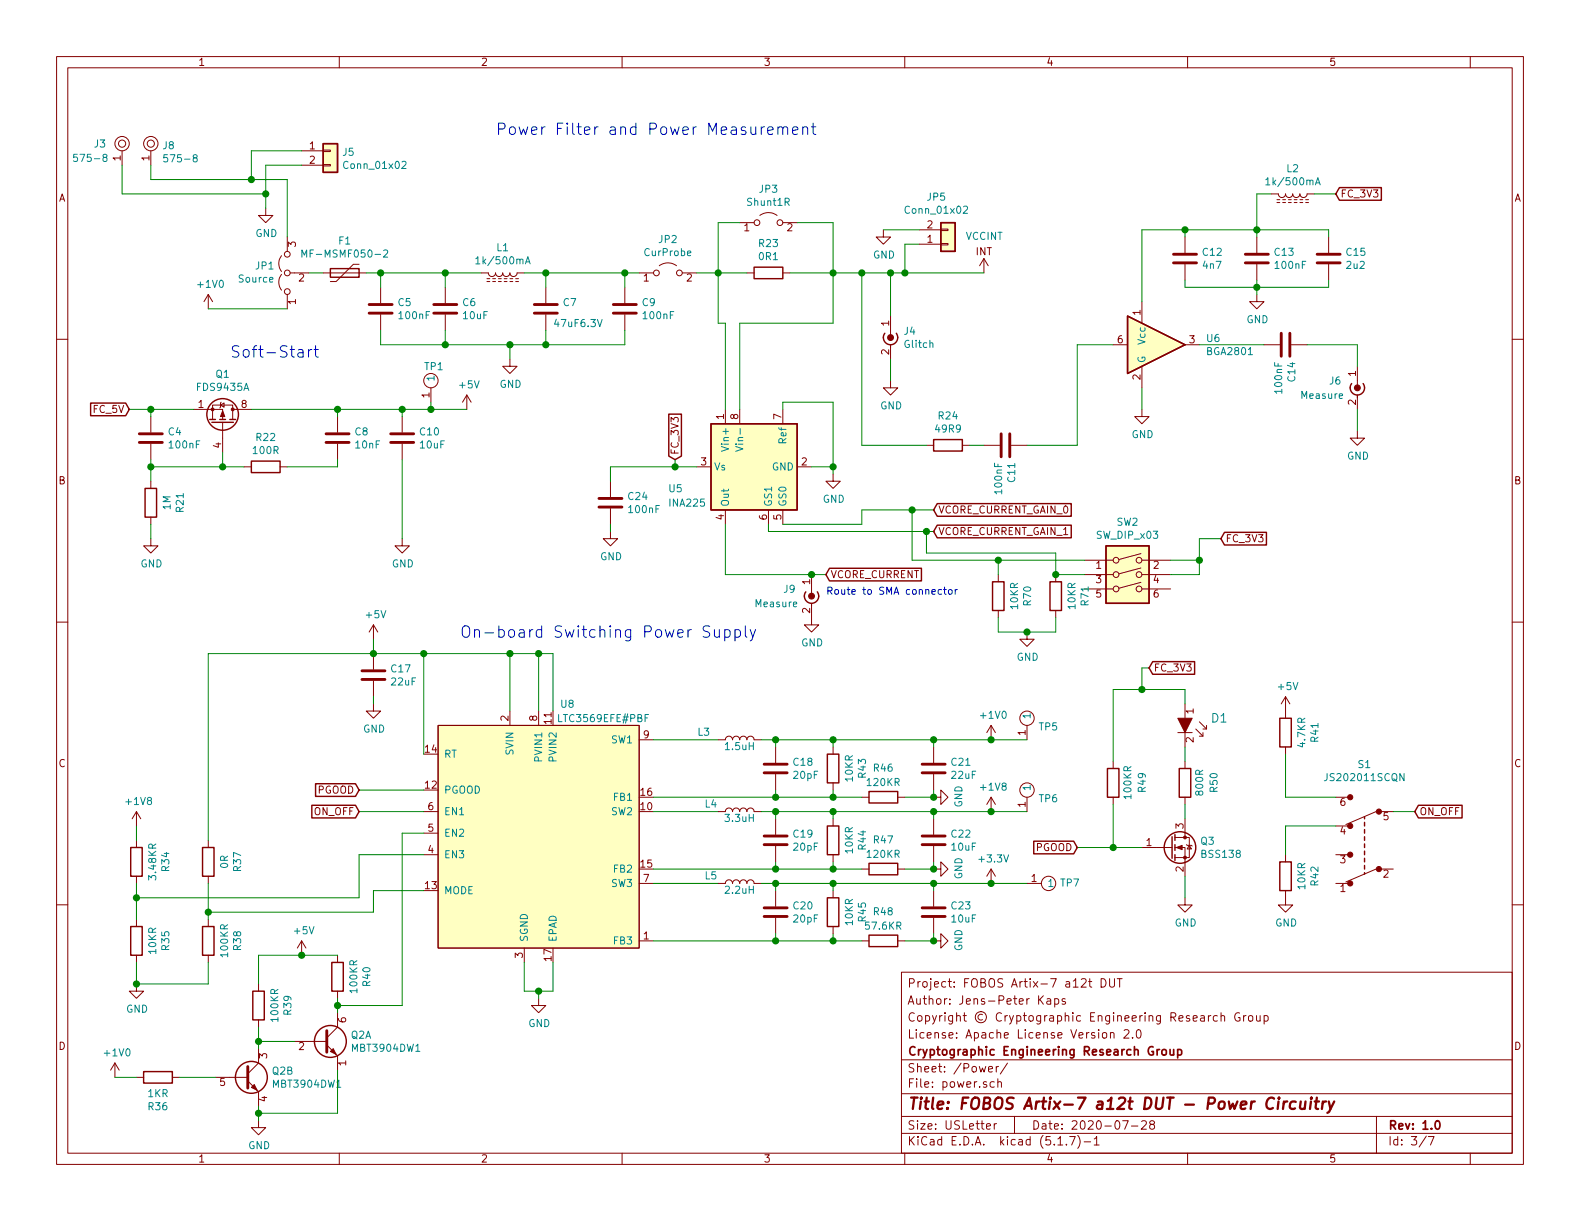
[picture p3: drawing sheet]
<svg xmlns="http://www.w3.org/2000/svg" width="279mm" height="216mm" viewBox="0 0 279 216" stroke-linecap="round" stroke-linejoin="round" font-family="sans-serif">
<g fill="none" stroke="#840000" stroke-width=".18">
<path d="M10 10h259.4v195.9h-259.4zM12 12h255.4v191.9h-255.4zM60 10v2M110 10v2M160 10v2M210 10v2M260 10v2M21.6 26.7v2.5M26.7 26.7v2.5M47 36.8v1.3h1.3l-1.3 1.3-1.3-1.3h1.3M53.3 26.7h3.8M53.3 29.2h3.8"/>
<path d="M57.1 29.1h1.3v.2h-1.3zM57.1 26.5h1.3v.3h-1.3zM130.8 39.4h2.5M134.4 38.1a2.53 2.53 0 0 1 3 0M138.4 39.4h2.6M224.8 34.3h1.3a.63 .63 0 0 0 .6 .6 .63 .63 0 0 0 .6-.6 .63 .63 0 0 0 .7 .6 .63 .63 0 0 0 .6-.6 .63 .63 0 0 0 .6 .6 .63 .63 0 0 0 .7-.6 .63 .63 0 0 0 .6 .6 .63 .63 0 0 0 .6-.6h1.3M225.8 35.3h.5M225.8 35.8h.5M226.8 35.3h.5M226.8 35.8h.5M227.8 35.3h.5M227.8 35.8h.5"/>
<path d="M228.9 35.3h.5M228.9 35.8h.5M229.9 35.3h.5M229.9 35.8h.5M230.9 35.3h.5M230.9 35.8h.5M10 60h2M36.8 52.1v2.5M36.8 52.1l-.7 1.2M36.8 52.1l.8 1.2M49.8 48.5a2.26 2.26 0 0 0 0 2.8M49.8 45.2a2.26 2.26 0 0 0 0 2.8"/>
<path d="M50.8 41.9v2.6M50.8 52.1v2.5M51.3 48.3h3.3M57.1 48.3h7.7M63.5 46.7h-1l-3.1 3.1h-1M67.3 50.8v2.8M67.3 55.6v2.8M78.7 50.8v2.8M78.7 55.6v2.8M85.1 48.3h1.3a.63 .63 0 0 0 .6 .6 .63 .63 0 0 0 .6-.6 .63 .63 0 0 0 .7 .6 .63 .63 0 0 0 .6-.6 .63 .63 0 0 0 .6 .6 .63 .63 0 0 0 .7-.6 .63 .63 0 0 0 .6 .6 .63 .63 0 0 0 .6-.6h1.3M86.1 49.3h.5M86.1 49.8h.5"/>
<path d="M87.1 49.3h.5M87.1 49.8h.5M88.1 49.3h.5M88.1 49.8h.5M89.2 49.3h.5M89.2 49.8h.5M90.2 49.3h.5M90.2 49.8h.5M91.2 49.3h.5M91.2 49.8h.5M96.5 50.8v2.8M96.5 55.6v2.8"/>
<path d="M110.5 50.8v2.8M110.5 55.6v2.8M113 48.3h2.6M116.6 47a2.53 2.53 0 0 1 3 0M120.6 48.3h2.6M132.1 48.3h1.2M138.4 48.3h1.3M156.2 40.6v1.3h1.3l-1.3 1.3-1.3-1.3h1.3M157.5 55.9v3.8M162.6 43.2h3.8M162.6 40.6h3.8M166.4 40.5h1.2v.3h-1.2z"/>
<path d="M166.4 43.1h1.2v.2h-1.2zM174 45.7l-.8 1.3M174 45.7v2.6M174 45.7l.8 1.3M201.9 53.3v3.9M209.5 41.9v2.8M209.5 46.7v2.8M222.2 52.1v1.2h1.3l-1.3 1.3-1.2-1.3h1.2M222.2 41.9v2.8M222.2 46.7v2.8M234.9 41.9v2.8M234.9 46.7v2.8"/>
<path d="M267.4 60h2M26.7 73.7v2.8M26.7 78.5v2.8M34.3 72.4h5.1v1.8M37.6 74.2v-2.6h3.5v2.6M39 71.6l.6-.4v.8zM39.1 71.1l-.1 .1v.8l-.1 .1M39.4 74.7v5.3M41.1 72.4h3.3M59.7 73.7v2.8M59.7 78.5v2.8M71.1 73.7v2.8"/>
<path d="M71.1 78.5v2.8M76.2 68.6v2.5M82.5 69.9l-.7 1.2M82.5 69.9v2.5M82.5 69.9l.8 1.2M90.2 63.5v1.3h1.2l-1.2 1.2-1.3-1.2h1.3M128.3 72.4v2.5M130.8 72.4v2.5M138.4 72.4v2.5M157.5 67.3v1.3h1.2l-1.2 1.3-1.3-1.3h1.3M157.5 61v2.5M163.8 78.7h1.3"/>
<path d="M170.2 78.7h1.2M174 78.7h2.8M178.8 78.7h2.8M196.8 61h2.6M201.9 72.4v1.3h1.3l-1.3 1.2-1.2-1.2h1.2M201.9 64.8v3.8M209.5 61h2.6M223.5 61h2.8M228.3 61h2.8M240 76.2v1.3h1.3l-1.3 1.2-1.2-1.2h1.2M240 64.8v3.8M240 69.9v2.5"/>
<path d="M26.7 95.3v1.2h1.2l-1.2 1.3-1.3-1.3h1.3M26.7 85.1v1.3M26.7 91.4v1.3M43.2 82.6h1.2M49.5 82.6h1.3M71.1 95.3v1.2h1.3l-1.3 1.3-1.3-1.3h1.3M107.9 94v1.3h1.3l-1.3 1.2-1.2-1.2h1.2M107.9 85.1v2.8M107.9 89.9v2.8M123.2 82.6h2.5M128.3 90.2v2.5M135.9 90.2v2.5"/>
<path d="M138.4 90.2v2.5M141 82.6h2.5M147.3 83.8v1.3h1.3l-1.3 1.3-1.3-1.3h1.3M191.8 99.1h5M201.8 97.9l-3.9 1M201.9 99.1h5.1M10 110h2M66 110.5v2.5M66 115.6v2.8M66 110.5l-.7 1.3M66 110.5l.8 1.3M143.5 106.7v3.8h1.3l-1.3 1.3-1.3-1.3h1.3"/>
<path d="M143.5 101.6v3.8M176.5 101.6v1.3M176.5 108v1.2M181.6 111.8v1.2h1.3l-1.3 1.3-1.3-1.3h1.3M186.7 101.6v1.3M186.7 108v1.2M191.8 101.6h5M191.8 104.1h5M201.8 103l-3.9 1M201.8 100.4l-3.9 1.1M201.9 101.6h5.1M201.9 104.1h5.1"/>
<path d="M267.4 110h2M66 124.5v1.2h1.3l-1.3 1.3-1.2-1.3h1.2M66 120.4v2.8M77.5 128.3h35.5v39.3h-35.5zM90.2 125.7v2.6M95.2 125.7v2.6M113 130.8h2.6M127 130.8h1.3a.63 .63 0 0 1 .6-.6 .63 .63 0 0 1 .6 .6 .63 .63 0 0 1 .7-.6 .63 .63 0 0 1 .6 .6 .63 .63 0 0 1 .6-.6 .63 .63 0 0 1 .7 .6 .63 .63 0 0 1 .6-.6 .63 .63 0 0 1 .6 .6h1.3M137.2 132.1v2.8M137.2 136.9v2.8M147.3 132.1v1.3M147.3 138.4v1.3"/>
<path d="M165.1 132.1v2.8M165.1 136.9v2.8M175.3 128.3l-.8 1.2M175.3 128.3v2.5M175.3 128.3l.7 1.2M181.6 128.3v2.5M196.8 134.6v1.3M208.3 129.5h2.5M209.5 124.5v2.5M209.5 129.5v2.6M209.5 134.6v1.3M211.5 128.9l1.2 1.3"/>
<path d="M212.1 127.6l1.3 1.3M212.7 129.5v.7h-.6M213.4 128.3v.6h-.7M227.3 123.2l-.7 1.3M227.3 123.2v3.8M227.3 132.1v1.3M227.3 123.2l.8 1.3M10 160h2M24.1 143.5v2.6M24.1 148.6v1.3M24.1 154.9v1.3M24.1 143.5l-.7 1.3"/>
<path d="M24.1 143.5l.8 1.3M36.8 148.6v1.3M36.8 154.9v1.3M74.9 151.1h2.6M74.9 147.3h2.6M74.9 143.5h2.6M113 156.2h2.6M127 143.5h1.3a.63 .63 0 0 1 .6-.6 .63 .63 0 0 1 .6 .6 .63 .63 0 0 1 .7-.6 .63 .63 0 0 1 .6 .6 .63 .63 0 0 1 .6-.6 .63 .63 0 0 1 .7 .6 .63 .63 0 0 1 .6-.6 .63 .63 0 0 1 .6 .6h1.3M127 156.2h1.3a.63 .63 0 0 1 .6-.6 .63 .63 0 0 1 .6 .6 .63 .63 0 0 1 .7-.6 .63 .63 0 0 1 .6 .6 .63 .63 0 0 1 .6-.6 .63 .63 0 0 1 .7 .6 .63 .63 0 0 1 .6-.6 .63 .63 0 0 1 .6 .6h1.3M137.2 144.8v2.8M137.2 149.6v2.8M137.2 157.5v2.8"/>
<path d="M147.3 144.8v1.3M147.3 151.1v1.3M147.3 157.5v1.3M152.4 153.7h1.3M152.4 141h1.3M158.7 153.7h1.3M158.7 141h1.3M165.1 141h1.3v-1.3l1.2 1.3-1.2 1.2v-1.2M165.1 153.7h1.3v-1.3l1.2 1.3-1.2 1.2v-1.2M165.1 144.8v2.8M165.1 149.6v2.8M165.1 157.5v2.8"/>
<path d="M175.3 141v2.5M175.3 153.7v2.5M175.3 153.7l-.8 1.2M175.3 153.7l.7 1.2M175.3 141l-.8 1.2M175.3 141l.7 1.2M181.6 156.2h2.5M181.6 141v2.5M196.8 141v1.2M201.9 149.9h5.4M207.8 149.9h1.7v5M207.8 148.1h2.5v3.5h-2.5"/>
<path d="M209.5 158.8v1.2h1.3l-1.3 1.3-1.2-1.3h1.2M209.5 141v1.2M209.5 144.8v3.3M209.8 149.4l.1 .1h.8l.1 .1M210.3 149.5l.4 .6h-.8zM227.3 157.5v2.5h1.3l-1.3 1.3-1.2-1.3h1.2M227.3 151.1v1.3M236.2 151.1h2.6M236.2 156.2h2.6M236.2 146.1h2.6M236.2 141h2.6M243.3 143.5l-5.3 2.3"/>
<path d="M243.3 153.7l-5.3 2.3M243.8 143.5h2.6M243.8 153.7h2.6M267.4 160h2M24.1 174v1.3h1.3l-1.3 1.2-1.2-1.2h1.2M24.1 162.6v1.2M24.1 168.9v1.3M36.8 162.6v1.2M36.8 168.9v1.3M45.7 174v1.3M53.3 166.4l-.7 1.2M53.3 166.4v2.5"/>
<path d="M53.3 166.4l.8 1.2M59.7 179.1v2.5l-1.9 1.9M59.7 168.9v1.3M59.7 175.3v1.2M92.7 167.6v2.6M95.2 176.5v1.3h1.3l-1.3 1.3-1.2-1.3h1.2M113 166.4h2.6M137.2 162.3v2.8M147.3 163.8v1.3M152.4 166.4h1.3M158.7 166.4h1.3M159.4 171.9h108v32h-108z"/>
<path d="M165.1 166.4h1.3v-1.3l1.2 1.3-1.2 1.2v-1.2M165.1 162.3v2.8M183.9 176.7l.6 .9M184.5 176.1l-.8 .8M185.2 176.7h.5l.1 .9M185.8 176.9l-.5 .1a.29 .29 0 0 0-.2 .3 .29 .29 0 0 0 .2 .3l.5-.1M186.5 176.7l.4-.1 .3 .3-.1 .5-.2 .2-.4-.1M186.5 176.6v1.5M188.4 176.7l-.4-.1-.2 .2 .1 .2 .5 .1v.4h-.6M192.5 173.6h.6M192.7 173.1v1.2l.4 .2M194.7 173.1a.76 .76 0 0 1 .9 .7 .76 .76 0 0 1-.9 .7z"/>
<path d="M196.2 173.1v1.2l.3 .2h.3l.3-.2v-1.2M197.6 173.1h.8M198 173.1v1.4M213.7 179.6v1M214.1 179.6l-.4 .3M215.3 179.7l-.5-.1-.2 .3v.5l.2 .2 .5-.1M215.9 179.7h.1a.37 .37 0 0 1 .6 .1v.8M215.9 179.1v1.5M219.2 179.1a.73 .73 0 0 0-.9 .6 .73 .73 0 0 0 .5 .9l.5-.2v-.5h-.3M219.9 179.6v1M220.3 179.6l-.3 .1-.1 .2M220.8 179.7l.3-.1 .4 .1v.7l-.2 .2-.5-.2z"/>
<path d="M222.2 179.6l.1 .9 .3 .1 .2-.2M222.8 179.6v1M223.5 179.7l.5-.1 .3 .3-.2 .6h-.6M223.5 179.6v1.5M20.3 188l-.7 1.2M20.3 188v2.5M20.3 188l.8 1.2M24.1 190.5h1.3M30.5 190.5h1.2M38.1 190.5h5.7M43.8 191.1l1.9 1.9v2.6M45.7 198.1v1.3h1.3l-1.3 1.3-1.3-1.3h1.3"/>
<path d="M45.7 185.4v2.6l-1.9 1.9M45.7 180.3v1.3M52.1 184.2h5.7M57.8 184.8l1.9 1.9v2.5M159.4 197.4h108M159.4 193.4h108M159.4 187.4h108M174.4 199.2l.8-.2-.1-.2-.4-.1-.3 .2 .1 .7h.6M174.8 189.1l.7-.2v-.3h-.5l-.2 .2 .1 .7h.6M175.8 191.3h-.4l-.3 .2 .1 .6 .2 .2 .4-.1M175.8 198.7v1M176.2 188.6v1"/>
<path d="M176.2 198.7l-.3 .1-.1 .2M176.5 191.4l.2-.1h.3l.1 1M176.5 190.8v1.5M176.6 188.6l-.4 .1v.1M178.2 188l-1.3 1.9M179.4 197.4v3M195 182.7l.2-.1 .5 .1v.7l-.3 .2-.4-.2zM196.4 182.7l.2-.1 .3 .1 .1 .9M196.4 182.6v1M198.5 198.2h1l-.6 1.5M198.8 182.2l.2-.1h.4l.2 .4-.9 1.1h.9M200.1 199.1h1.1"/>
<path d="M200.3 183.4v.2M201.1 182.2l.3-.1a.94 .94 0 0 1 0 1.5l-.4-.3-.1-.6zM201.9 198.3l.2-.1h.3l.3 .1v.3v.2l-.9 .9h.9M203.6 198.8l-.3-.3 .1-.2 .2-.1h.4l.2 .3-.1 .2-.6 .2a.48 .48 0 0 0-.1 .6l.2 .2 .5-.2a.48 .48 0 0 0-.1-.6l-.1-.1M243.4 197.4v6.5M60 203.9v2M110 203.9v2M159.4 200.4h108M160 203.9v2M187.1 202.5h.8M188.6 202.3v.2M189.2 201h.9l-.6 1.5"/>
<path d="M190.6 200.8a1.71 1.71 0 0 1 0 2.2M191.7 201.9h1.2M193.5 201.4l.4-.4v1.5M193.5 202.5h.9M210 203.9v2M252.2 200.9l-1.2 1.9M252.6 201h1l-.6 1.5M260 203.9v2"/>
<circle cx="21.6" cy="25.4" r=".63"/>
<circle cx="21.6" cy="25.4" r="1.27"/>
<circle cx="26.7" cy="25.4" r=".63"/>
<circle cx="26.7" cy="25.4" r="1.27"/>
<circle cx="133.9" cy="39.4" r=".51"/>
<circle cx="137.9" cy="39.4" r=".51"/>
<circle cx="50.8" cy="48.3" r=".51"/>
<circle cx="50.8" cy="51.6" r=".51"/>
<circle cx="50.8" cy="45" r=".51"/>
<circle cx="116.1" cy="48.3" r=".51"/>
<circle cx="120.1" cy="48.3" r=".51"/>
<circle cx="76.2" cy="67.3" r="1.27"/>
<circle cx="197.4" cy="99.1" r=".51"/>
<circle cx="201.4" cy="99.1" r=".51"/>
<circle cx="197.4" cy="104.1" r=".51"/>
<circle cx="197.4" cy="101.6" r=".51"/>
<circle cx="201.4" cy="104.1" r=".51"/>
<circle cx="201.4" cy="101.6" r=".51"/>
<circle cx="181.6" cy="127" r="1.27"/>
<circle cx="181.6" cy="139.7" r="1.27"/>
<circle cx="185.4" cy="156.2" r="1.27"/>
</g>
<path d="M205.1 185.6h-.4l-.1 .3M205.5 185.7l.3-.1 .4 .1v.7l-.2 .2-.5-.2zM206.9 185.6l.1 .9 .3 .1 .2-.2M207.5 185.6v1M208.3 185.6h.4l.3 .3-.2 .6h-.5M208.3 185.6v1.5M253.9 198.3l.2-.1a.81 .81 0 0 1 .6 .6 .81 .81 0 0 1-.3 .8l-.1 .1a.79 .79 0 0 1-.4-1.4z" fill="none" stroke="#840000" stroke-width=".3"/>
<g fill="none" stroke="#840000" stroke-width=".41">
<path d="M225.3 194.3a.88 .88 0 0 0-1 0 .88 .88 0 0 0-.4 .9 .71 .71 0 0 0 .4 .8 .71 .71 0 0 0 .8-.1M226.1 194.8l-.2 1.3M226.2 194.1l-.1 .1 .1 .1v-.2v.2M227.1 194.8l-.2 1.3M227.6 194.8a.55 .55 0 0 0-.6 .3M229.1 194.8a.68 .68 0 0 0-1 .3v.8l.3 .2 .6-.1M230 194.8l-.1 1.2a.59 .59 0 0 0 .8-.1M230.9 194.8l-.2 1.3M231.8 194.8l-.2 1.3M231.9 194.1v.2l.1-.1-.1-.1v.2M232.5 194.8h.7M232.9 194.1l-.3 1.7 .1 .2 .4 .1"/>
<path d="M233.9 194.8l-.1 1.3M234.5 194.8a.54 .54 0 0 0-.6 .3M235 194.8l.3 1.3M235.9 194.8l-.8 1.8-.4 .2"/>
</g>
<g fill="#ffffc2" stroke="#ffffc2" stroke-width=".18">
<path d="M77.5 128.3h35.5v39.3h-35.5z"/>
<path d="M125.7 74.9h15.3v15.3h-15.3z"/>
<path d="M195.6 96.5h7.6v10.2h-7.6z"/>
<path d="M57.1 25.4h2.6v5.1h-2.6z"/>
<path d="M199.4 55.9l10.1 5.1-10.1 5z"/>
<path d="M166.4 39.4h2.5v5.1h-2.5z"/>
</g>
<g fill="none" stroke="#840000" stroke-width=".25">
<path d="M57.1 25.4h2.6v5.1h-2.6zM166.4 39.4h2.5v5.1h-2.5zM236.9 33.2h7.4v2.2h-7.4l-.7-1.1zM58.4 47.5h5.1v1.5h-5.1zM133.3 47.2h5.1v2.1h-5.1zM156.5 58.9a1.27 1.27 0 0 0 .1 1.7 1.27 1.27 0 0 0 1.7 0 1.27 1.27 0 0 0 .2-1.7M199.4 55.9l10.1 5.1-10.1 5zM16 71.3h6.2l.7 1.1-.7 1.1h-6.2zM37.1 74.2h1M37.5 74.7h3.8M38.9 74.2h1M40.6 74.2h1.1"/>
<path d="M118.3 73.2h2.2v7.4l-1.1 .7-1.1-.7zM125.7 74.9h15.3v15.3h-15.3zM165.1 77.7h5.1v2.1h-5.1zM239 67.8a1.27 1.27 0 0 0 .2 1.7 1.27 1.27 0 0 0 1.7 0 1.27 1.27 0 0 0 .1-1.7M25.7 86.4h2v5h-2zM44.4 81.5h5.1v2.1h-5.1zM165.7 89.1h23.7v2.2h-23.7l-.6-1.1zM165.7 92.9h23.7v2.2h-23.7l-.6-1.1zM195.6 96.5h7.6v10.2h-7.6zM216.5 94.1h7.5v2.3h-7.5l-.6-1.1zM142.5 104.6a1.27 1.27 0 0 0 .2 1.7 1.27 1.27 0 0 0 1.7 0 1.27 1.27 0 0 0 .1-1.7M146.7 100.5h16.2v2.2h-16.2l-.7-1.1z"/>
<path d="M175.5 102.9h2v5.1h-2zM185.7 102.9h2v5.1h-2zM203.8 117h7.5v2.2h-7.5l-.6-1.1zM55.8 138.6h7.1l.6 1.1-.6 1.1h-7.1zM146.3 133.4h2v5h-2zM153.7 140h5v2h-5zM195.8 135.9h2.1v5.1h-2.1zM208.5 135.9h2.1v5.1h-2.1zM226.3 127h2v5.1h-2zM23.1 149.9h2v5h-2zM35.8 149.9h2v5h-2zM55.1 142.4h7.8l.6 1.1-.6 1.1h-7.8z"/>
<path d="M146.3 146.1h2v5h-2zM146.3 158.8h2v5h-2zM153.7 152.7h5v2h-5zM182.8 148.7h7.1l.6 1.2-.6 1.1h-7.1zM207.3 148v3.8M207.8 147.6v1M207.8 149.4v1M207.8 151.1v1M226.3 152.4h2v5.1h-2zM241.3 144.4v.4M241.3 145.4v.7M241.3 146.7v.6"/>
<path d="M241.3 148v.6M241.3 149.2v.7M241.3 150.5v.6M241.3 151.8v.6M241.3 153v.7M241.3 154.3v.3M250.8 142.4h7.7v2.2h-7.7l-.6-1.1zM23.1 163.8h2v5.1h-2zM35.8 163.8h2v5.1h-2zM44.7 175.3h2v5h-2zM58.7 170.2h2v5.1h-2zM153.7 165.4h5v2h-5z"/>
<path d="M25.4 189.5h5.1v2h-5.1z"/>
<circle cx="39.4" cy="73.3" r="2.79"/>
<circle cx="208.7" cy="149.9" r="2.79"/>
<circle cx="44.4" cy="190.5" r="2.82"/>
<circle cx="58.4" cy="184.1" r="2.82"/>
</g>
<g fill="none" stroke="#840000" stroke-width=".51">
<path d="M65.3 55.4h4M65.3 53.8h4M76.7 55.4h4.1M76.7 53.8h4.1M94.5 55.4h4.1M94.5 53.8h4.1M108.5 55.4h4M108.5 53.8h4M207.5 46.5h4.1M207.5 45h4.1M220.2 46.5h4.1M220.2 45h4.1"/>
<path d="M226.6 58.9v4.1M228.1 58.9v4.1M232.9 46.5h4.1M232.9 45h4.1M24.6 78.2h4.1M24.6 76.7h4.1M57.7 78.2h4M57.7 76.7h4M69.1 78.2h4.1M69.1 76.7h4.1M177 76.7v4.1M178.6 76.7v4.1"/>
<path d="M105.9 89.7h4.1M105.9 88.1h4.1M64 118.6h4.1M64 120.1h4.1M135.1 136.7h4.1M135.1 135.1h4.1M163.1 136.7h4M163.1 135.1h4M135.1 149.4h4.1M135.1 147.8h4.1M163.1 149.4h4M163.1 147.8h4"/>
<path d="M135.1 162.1h4.1M135.1 160.5h4.1M163.1 162.1h4M163.1 160.5h4M43.8 188.6v3.8M57.8 182.2v3.9"/>
</g>
<g fill="#840000" stroke="#840000" stroke-width=".18">
<path d="M58.4 185.9l.5-.5 .5 1z"/>
<path d="M44.4 192.3l.6-.5 .5 1z"/>
<path d="M39.4 72.6l.4 1.1h-.8z"/>
<path d="M208 149.9l1-.4v.7z"/>
<path d="M208.3 127h2.5l-1.3 2.5z"/>
<circle cx="37.6" cy="72.4" r=".25"/>
<circle cx="41.1" cy="72.4" r=".25"/>
<circle cx="209.5" cy="151.6" r=".25"/>
<circle cx="209.5" cy="148.1" r=".25"/>
<circle cx="243.8" cy="143.5" r=".46"/>
<circle cx="243.8" cy="153.7" r=".46"/>
<circle cx="238.8" cy="141" r=".46"/>
<circle cx="238.8" cy="146.1" r=".46"/>
<circle cx="238.8" cy="151.1" r=".46"/>
<circle cx="238.8" cy="156.2" r=".46"/>
</g>
<g fill="none" stroke="#008484" stroke-width=".18">
<path d="M13.7 27.3h-.6l-.1 .6 .2-.1h.4l.1 .6-.2 .1-.5-.1M18.4 27.8l-.1-.1v-.3l.4-.1 .2 .1v.3l-.6 .2-.1 .2v.2l.2 .2h.3l.2-.2v-.4l-.2-.1M29.6 27.4h-.6v.6l.1-.2 .5 .1v.6l-.2 .1-.4-.1M34.4 27.9l-.2-.1v-.3l.4-.1 .2 .1v.3l-.5 .2-.1 .1v.3l.2 .2h.2l.3-.2-.1-.4-.2-.1M71.1 28.7l.5-.2 .2 .4v.2l-.8 .7h.8M170.4 36.6l.5-.2 .2 .4-.1 .2-.7 .7h.8M223.9 31.8l.3-.4v1.3M223.9 32.7h.7M232.6 32.7l.4-1.3 .5 1.3M232.7 32.3h.6M53.4 45.5v-1.3l.4 .9 .4-.9v1.3M67.8 44.3l.5-.1 .3 .4-.1 .2-.7 .7h.8"/>
<path d="M84.2 45.7l.3-.3v1.3M84.2 46.7h.7M92.9 46.7l.4-1.3 .5 1.3M93 46.3h.6M127.6 78.9l1.2 .5-1.2 .4M130.1 78.9l1.3 .5-1.3 .4M248.3 136.8v1.2l-.8-1.2v1.2"/>
</g>
<g fill="#840000" stroke="#840000" stroke-width=".2">
<circle cx="143.5" cy="105.4" r=".51"/>
<circle cx="157.5" cy="59.7" r=".51"/>
<circle cx="240" cy="68.6" r=".51"/>
</g>
<g fill="none" stroke="#008400" stroke-width=".18">
<path d="M21.6 29.2v5.1h25.4M26.7 29.2v2.6h24.1v10.1M53.3 29.2h-6.3v7.6M53.3 26.7h-8.9v5.1M130.8 39.4h-3.8v17.8h1.3v15.2M141 39.4h6.3v17.8h-16.5v15.2M224.8 34.3h-2.6v7.6M232.4 34.3h3.8M36.8 54.6h14M54.6 48.3h2.5M64.8 48.3h20.3M67.3 58.4v2.6h43.2v-2.6"/>
<path d="M67.3 48.3v2.5M78.7 48.3v2.5M78.7 58.4v2.6M92.7 48.3h20.3M96.5 48.3v2.5M96.5 58.4v2.6M110.5 48.3v2.5M123.2 48.3h8.9M139.7 48.3h34.3M152.4 48.3v30.4h11.4M156.2 40.6h6.4M157.5 48.3v7.6"/>
<path d="M162.6 43.2h-2.6v5.1M209.5 40.6v1.3M209.5 49.5v1.3h25.4v-1.3M222.2 49.5v2.6M234.9 41.9v-1.3h-33v12.7M22.9 72.4h11.4M26.7 72.4v1.3M44.4 72.4h38.1M59.7 72.4v1.3M71.1 72.4v1.3M76.2 71.1v1.3M90.2 61v2.5"/>
<path d="M138.4 72.4v-1.3h8.9v12.7M157.5 63.5v3.8M171.4 78.7h2.6M196.8 61h-6.3v17.7h-8.9M201.9 68.6v3.8M212.1 61h11.4M231.1 61h8.9v3.8M240 72.4v3.8M26.7 82.6h16.5M26.7 81.3v3.8M26.7 92.7v2.6M39.4 80v2.6"/>
<path d="M59.7 81.3v1.3h-8.9M71.1 81.3v14M107.9 92.7v1.3M119.4 81.3v1.3M123.2 82.6h-15.3v2.5M128.3 92.7v8.9h17.7M135.9 92.7v1.3h29.2M143.5 82.6h3.8M161.3 90.2v8.9h30.5M163.8 94v3.8h22.9v3.8h5.1M165.1 90.2h-12.7v2.5h-14M176.5 99.1v2.5"/>
<path d="M207 99.1h5.1M215.9 95.3h-3.8v6.3h-5.1M66 113v2.6M74.9 115.6v17.8M90.2 115.6v10.1M95.2 115.6v10.1M176.5 109.2v2.6h10.2v-2.6M203.2 118.1h-1.3v3.8M63.5 139.7h11.4M66 123.2v1.3M97.8 125.7v-10.1h-61v33M115.6 130.8h11.4"/>
<path d="M134.6 130.8h47M137.2 130.8v1.3M137.2 139.7v1.3M147.3 130.8v1.3M147.3 139.7v1.3M165.1 139.7v1.3h-5.1M165.1 130.8v1.3M209.5 124.5v-2.6h-12.7v12.7M209.5 132.1v2.5M227.3 133.4v7.6h8.9M24.1 146.1v2.5M24.1 156.2v6.4"/>
<path d="M36.8 156.2v6.4M63.5 143.5h11.4M74.9 151.1h-11.4v7.7h-39.4M74.9 157.5h-8.9v3.8h-29.2M74.9 147.3h-3.8v30.5h-11.4M115.6 141h36.8M115.6 143.5h11.4M115.6 156.2h11.4M115.6 153.7h36.8M134.6 143.5h47M134.6 156.2h47M137.2 143.5v1.3"/>
<path d="M137.2 152.4v1.3M137.2 156.2v1.3M147.3 143.5v1.3M147.3 152.4v1.3M147.3 156.2v1.3M165.1 143.5v1.3M165.1 152.4v1.3h-5.1M165.1 156.2v1.3M190.5 149.9h11.4M196.8 142.2v7.7M209.5 142.2v2.6M209.5 154.9v3.9"/>
<path d="M236.2 146.1h-8.9v5M246.4 143.5h3.8M24.1 170.2v3.8h12.7v-3.8M59.7 176.5v2.6M59.7 168.9h-14v5.1M92.7 170.2v5.1h5.1v-5.1M95.2 175.3v1.2M115.6 166.4h36.8M137.2 165.1v1.3M147.3 165.1v1.3M165.1 165.1v1.3h-5.1M20.3 190.5h3.8"/>
<path d="M31.7 190.5h6.4M45.7 184.2h6.4M45.7 181.6v3.8M45.7 195.6v2.5M59.7 189.2v7.7h-14"/>
</g>
<g fill="none" stroke="#0000c2" stroke-width=".18">
<path d="M135.8 23.1l.9-.2-.1-.4-.6-.1-.2 .3 .1 1 .1 .1 .6-.1M137.6 22.6a.5 .5 0 0 1 .8 .1v1.1M137.6 22.4v1.4M138.4 22.7l.3-.3 .5 .1 .1 1.3M140.2 23.1l.9-.2-.1-.4-.6-.1-.2 .3 .1 1 .1 .1 .6-.1M142 22.6a.5 .5 0 0 1 .8 .1v1.1M142 22.4v1.4M143.5 22.4h.8M143.8 21.8v1.7l.1 .2 .4 .1M52.8 61.9l.1-.1 .6 .1 .1 1.2M53.6 62.3l-.7 .1a.39 .39 0 0 0-.3 .4 .39 .39 0 0 0 .3 .3l.7-.1M54.6 61.8v1.3"/>
<path d="M55.1 61.8l-.3 .1-.2 .3M55.5 61.8h.8M55.8 61.1v1.7l.1 .2 .4 .1M125.5 110.8a.84 .84 0 0 0-1.1 0 .47 .47 0 0 0 .3 .8 .7 .7 0 0 1 .8 .7l-.1 .2a.81 .81 0 0 1-1.1 .1M126.3 111.3l.1 1.3a.52 .52 0 0 0 .8-.1M127.2 111.3v1.4M128.2 111.4l.5-.1 .4 .4v.6l-.2 .3-.2 .1-.5-.1M128.2 111.3v2M130 111.4l.6-.1 .3 .4v.6l-.2 .3-.1 .1-.6-.1M130 111.3v2M131.8 110.7v1.7l.3 .3M132.7 111.3l.4 1.4"/>
<path d="M133.6 111.3l-.7 1.9-.2 .1M166.5 104.3l-.4-.1-.2 .3 .1 .5h.5M166.9 104.2h.4M167 103.8v1.1l.3 .2M167.8 104.3l.3-.1 .3 .3-.2 .5-.3 .1-.1-.1zM168.9 104.2v.9M169.3 104.2l-.4 .3"/>
</g>
<g fill="#008400" stroke="#008400" stroke-width=".25">
<circle cx="161.3" cy="90.2" r=".51"/>
<circle cx="209.6" cy="40.6" r=".51"/>
<circle cx="181.6" cy="111.8" r=".51"/>
<circle cx="74.9" cy="115.6" r=".51"/>
<circle cx="26.7" cy="82.6" r=".51"/>
<circle cx="176.5" cy="99.1" r=".51"/>
<circle cx="196.9" cy="149.9" r=".51"/>
<circle cx="127" cy="48.3" r=".51"/>
<circle cx="39.4" cy="82.6" r=".51"/>
<circle cx="222.3" cy="40.6" r=".51"/>
<circle cx="44.5" cy="31.8" r=".51"/>
<circle cx="163.8" cy="94" r=".51"/>
<circle cx="186.7" cy="101.6" r=".51"/>
<circle cx="212.1" cy="99.1" r=".51"/>
<circle cx="47" cy="34.3" r=".51"/>
<circle cx="147.3" cy="130.8" r=".51"/>
<circle cx="53.3" cy="168.9" r=".51"/>
<circle cx="165.1" cy="156.2" r=".51"/>
<circle cx="165.1" cy="130.8" r=".51"/>
<circle cx="165.1" cy="166.4" r=".51"/>
<circle cx="165.1" cy="153.7" r=".51"/>
<circle cx="78.7" cy="61" r=".51"/>
<circle cx="165.1" cy="141" r=".51"/>
<circle cx="157.5" cy="48.3" r=".51"/>
<circle cx="45.7" cy="196.9" r=".51"/>
<circle cx="96.5" cy="61" r=".51"/>
<circle cx="147.3" cy="156.2" r=".51"/>
<circle cx="147.3" cy="143.5" r=".51"/>
<circle cx="165.1" cy="143.5" r=".51"/>
<circle cx="147.3" cy="166.4" r=".51"/>
<circle cx="59.7" cy="177.8" r=".51"/>
<circle cx="147.3" cy="153.7" r=".51"/>
<circle cx="137.2" cy="166.4" r=".51"/>
<circle cx="137.2" cy="156.2" r=".51"/>
<circle cx="222.3" cy="50.8" r=".51"/>
<circle cx="137.2" cy="153.7" r=".51"/>
<circle cx="137.2" cy="143.5" r=".51"/>
<circle cx="147.3" cy="141" r=".51"/>
<circle cx="137.2" cy="141" r=".51"/>
<circle cx="90.2" cy="61" r=".51"/>
<circle cx="110.5" cy="48.3" r=".51"/>
<circle cx="119.4" cy="82.6" r=".51"/>
<circle cx="59.7" cy="72.4" r=".51"/>
<circle cx="147.3" cy="48.3" r=".51"/>
<circle cx="137.2" cy="130.8" r=".51"/>
<circle cx="26.7" cy="72.4" r=".51"/>
<circle cx="175.3" cy="130.8" r=".51"/>
<circle cx="71.1" cy="72.4" r=".51"/>
<circle cx="175.3" cy="143.5" r=".51"/>
<circle cx="175.3" cy="156.2" r=".51"/>
<circle cx="67.3" cy="48.3" r=".51"/>
<circle cx="78.7" cy="48.3" r=".51"/>
<circle cx="76.2" cy="72.4" r=".51"/>
<circle cx="152.4" cy="48.3" r=".51"/>
<circle cx="143.5" cy="101.6" r=".51"/>
<circle cx="147.3" cy="82.6" r=".51"/>
<circle cx="90.2" cy="115.6" r=".51"/>
<circle cx="95.3" cy="115.6" r=".51"/>
<circle cx="160" cy="48.3" r=".51"/>
<circle cx="66" cy="115.6" r=".51"/>
<circle cx="201.9" cy="121.9" r=".51"/>
<circle cx="24.1" cy="158.8" r=".51"/>
<circle cx="96.5" cy="48.3" r=".51"/>
<circle cx="24.1" cy="174" r=".51"/>
<circle cx="36.8" cy="161.3" r=".51"/>
<circle cx="95.3" cy="175.3" r=".51"/>
<circle cx="45.7" cy="184.2" r=".51"/>
</g>
<g font-size="2.8" fill="#0000c2">
<text x="87.6" y="23.9">Power Filter and Power Measurement</text>
<text x="40.6" y="63.2">Soft-Start</text>
<text x="81.3" y="112.8">On-board Switching Power Supply</text>
</g>
<text font-size="2.8" fill="#840000" x="160.4" y="196.2">Title: FOBOS Artix-7 a12t DUT - Power Circuitry</text>
<text font-size="2.1" fill="#008484" x="214.3" y="127.8">D1</text>
<g font-size="2.1" fill="#840000">
<text x="160.4" y="177.6">Author: Jens-Peter Kaps</text>
<text x="160.4" y="174.6">Project: FOBOS Artix-7 a12t DUT</text>
<text x="160.4" y="183.6">License: Apache License Version 2.0</text>
<text x="160.4" y="180.6">Copyright © Cryptographic Engineering Research Group</text>
<text x="160.4" y="189.6">Sheet: /Power/</text>
<text x="160.4" y="186.6">Cryptographic Engineering Research Group</text>
<text x="160.4" y="192.3">File: power.sch</text>
<text x="160.4" y="202.5">KiCad E.D.A. kicad (5.1.7)-1</text>
<text x="160.4" y="199.7">Size: USLetter</text>
<text x="182.4" y="199.7">Date: 2020-07-28</text>
<text x="245.4" y="199.7">Rev: 1.0</text>
<text x="245.4" y="202.5">Id: 3/7</text>
</g>
<g font-size="1.8" fill="#840000">
<text x="35" y="11.6">1</text>
<text x="85" y="11.6">2</text>
<text x="135" y="11.6">3</text>
<text x="185" y="11.6">4</text>
<text x="235" y="11.6">5</text>
<text x="21.3" y="28.4" transform="rotate(-90 21.3 28.4)">1</text>
<text x="26.4" y="28.4" transform="rotate(-90 26.4 28.4)">1</text>
<text x="54.8" y="26.4">1</text>
<text x="54.8" y="29">2</text>
<text x="10.4" y="35.6">A</text>
<text x="237" y="34.9">FC_3V3</text>
<text x="267.8" y="35.6">A</text>
<text x="131.6" y="40.9">1</text>
<text x="139.2" y="40.9">2</text>
<text x="164" y="40.4">2</text>
<text x="52.3" y="43.7" transform="rotate(-90 52.3 43.7)">3</text>
<text x="164" y="42.9">1</text>
<text x="172.6" y="45.1">INT</text>
<text x="52.3" y="53.8" transform="rotate(-90 52.3 53.8)">1</text>
<text x="52.9" y="49.8">2</text>
<text x="113.8" y="49.8">1</text>
<text x="121.4" y="49.8">2</text>
<text x="157.2" y="57.6" transform="rotate(-90 157.2 57.6)">1</text>
<text x="201.7" y="55.7" transform="rotate(-90 201.7 55.7)">1</text>
<text x="157.2" y="62.7" transform="rotate(-90 157.2 62.7)">2</text>
<text x="197.6" y="60.7">6</text>
<text x="210.3" y="60.7">3</text>
<text x="75.9" y="70.3" transform="rotate(-90 75.9 70.3)">1</text>
<text x="201.7" y="67.2" transform="rotate(-90 201.7 67.2)">2</text>
<text x="239.8" y="71.6" transform="rotate(-90 239.8 71.6)">2</text>
<text x="239.8" y="66.5" transform="rotate(-90 239.8 66.5)">1</text>
<text x="16.6" y="73">FC_5V</text>
<text x="35.1" y="72.1">1</text>
<text x="42.7" y="72.1">8</text>
<text x="128" y="74.1" transform="rotate(-90 128 74.1)">1</text>
<text x="130.6" y="74.1" transform="rotate(-90 130.6 74.1)">8</text>
<text x="138.2" y="74.1" transform="rotate(-90 138.2 74.1)">7</text>
<text x="39.1" y="79.2" transform="rotate(-90 39.1 79.2)">4</text>
<text x="120" y="80.5" transform="rotate(-90 120 80.5)">FC_3V3</text>
<text x="124" y="82.3">3</text>
<text x="141.8" y="82.3">2</text>
<text x="10.4" y="85.6">B</text>
<text x="267.8" y="85.6">B</text>
<text x="128" y="91.9" transform="rotate(-90 128 91.9)">4</text>
<text x="135.6" y="91.9" transform="rotate(-90 135.6 91.9)">6</text>
<text x="138.2" y="91.9" transform="rotate(-90 138.2 91.9)">5</text>
<text x="165.9" y="90.8">VCORE_CURRENT_GAIN_0</text>
<text x="165.9" y="94.6">VCORE_CURRENT_GAIN_1</text>
<text x="216.7" y="95.9">FC_3V3</text>
<text x="193.8" y="100.6">1</text>
<text x="204" y="100.6">2</text>
<text x="143.3" y="103.4" transform="rotate(-90 143.3 103.4)">1</text>
<text x="146.8" y="102.2">VCORE_CURRENT</text>
<text x="193.8" y="103.1">3</text>
<text x="193.8" y="105.7">5</text>
<text x="204" y="103.1">4</text>
<text x="204" y="105.7">6</text>
<text x="143.3" y="108.4" transform="rotate(-90 143.3 108.4)">2</text>
<text x="204" y="118.7">FC_3V3</text>
<text x="89.9" y="127.5" transform="rotate(-90 89.9 127.5)">2</text>
<text x="95" y="127.5" transform="rotate(-90 95 127.5)">8</text>
<text x="97.5" y="128" transform="rotate(-90 97.5 128)">11</text>
<text x="113.8" y="130.6">9</text>
<text x="181.4" y="130" transform="rotate(-90 181.4 130)">1</text>
<text x="211.1" y="131.3" transform="rotate(-90 211.1 131.3)">2</text>
<text x="211.1" y="126.2" transform="rotate(-90 211.1 126.2)">1</text>
<text x="10.4" y="135.6">C</text>
<text x="75.2" y="133.1">14</text>
<text x="267.8" y="135.6">C</text>
<text x="56.1" y="140.3">PGOOD</text>
<text x="75.2" y="139.4">12</text>
<text x="75.7" y="143.3">6</text>
<text x="113.3" y="143.3">10</text>
<text x="113.3" y="140.7">16</text>
<text x="181.4" y="142.7" transform="rotate(-90 181.4 142.7)">1</text>
<text x="237" y="142.5">6</text>
<text x="55.5" y="144.1">ON_OFF</text>
<text x="75.7" y="147.1">5</text>
<text x="202.7" y="149.6">1</text>
<text x="209.3" y="146.5" transform="rotate(-90 209.3 146.5)">3</text>
<text x="237" y="147.6">4</text>
<text x="244.6" y="145">5</text>
<text x="251" y="144.1">ON_OFF</text>
<text x="75.7" y="150.9">4</text>
<text x="113.3" y="153.4">15</text>
<text x="113.8" y="156">7</text>
<text x="182.4" y="156">1</text>
<text x="183.1" y="150.5">PGOOD</text>
<text x="209.3" y="154.2" transform="rotate(-90 209.3 154.2)">2</text>
<text x="237" y="152.7">3</text>
<text x="244.6" y="155.2">2</text>
<text x="75.2" y="157.2">13</text>
<text x="237" y="157.7">1</text>
<text x="113.8" y="166.1">1</text>
<text x="92.5" y="169.4" transform="rotate(-90 92.5 169.4)">3</text>
<text x="97.5" y="169.9" transform="rotate(-90 97.5 169.9)">17</text>
<text x="10.4" y="185.6">D</text>
<text x="52.9" y="185.7">2</text>
<text x="61.2" y="180.8" transform="rotate(-90 61.2 180.8)">6</text>
<text x="267.8" y="185.6">D</text>
<text x="47.2" y="187.2" transform="rotate(-90 47.2 187.2)">3</text>
<text x="61.2" y="188.4" transform="rotate(-90 61.2 188.4)">1</text>
<text x="38.9" y="192">5</text>
<text x="47.2" y="194.8" transform="rotate(-90 47.2 194.8)">4</text>
<text x="35" y="205.5">1</text>
<text x="85" y="205.5">2</text>
<text x="135" y="205.5">3</text>
<text x="185" y="205.5">4</text>
<text x="235" y="205.5">5</text>
</g>
<g font-size="1.8" fill="#008484">
<text x="13.7" y="28.6">575-8</text>
<text x="16.7" y="26.1">J3</text>
<text x="28.9" y="26.4">J8</text>
<text x="29.7" y="28.7">575-8</text>
<text x="60.7" y="27.6">J5</text>
<text x="61.1" y="29.9">Conn_01x02</text>
<text x="134.3" y="34.1">JP3</text>
<text x="164" y="35.5">JP5</text>
<text x="224.5" y="32.8">1k/500mA</text>
<text x="227.6" y="30.5">L2</text>
<text x="45.2" y="41.9">GND</text>
<text x="132.3" y="36.4">Shunt1R</text>
<text x="160.4" y="37.8">Conn_01x02</text>
<text x="45.2" y="47.7">JP1</text>
<text x="54.5" y="45.5">MF-MSMF050-2</text>
<text x="59.9" y="43.2">F1</text>
<text x="84.8" y="46.7">1k/500mA</text>
<text x="87.9" y="44.4">L1</text>
<text x="114.1" y="45.3">CurProbe</text>
<text x="116.5" y="43">JP2</text>
<text x="134.3" y="43.7">R23</text>
<text x="134.3" y="46">0R1</text>
<text x="154.4" y="45.7">GND</text>
<text x="170.8" y="42.4">VCCINT</text>
<text x="212.8" y="45.2">C12</text>
<text x="212.8" y="47.5">4n7</text>
<text x="225.5" y="45.2">C13</text>
<text x="225.6" y="47.5">100nF</text>
<text x="238.2" y="45.2">C15</text>
<text x="238.2" y="47.5">2u2</text>
<text x="35.1" y="50.9">+1V0</text>
<text x="42.3" y="50">Source</text>
<text x="70.4" y="54.1">C5</text>
<text x="70.7" y="56.4">100nF</text>
<text x="81.9" y="54.1">C6</text>
<text x="82" y="56.4">10uF</text>
<text x="98.3" y="57.8">47uF6.3V</text>
<text x="99.6" y="54.1">C7</text>
<text x="113.6" y="54.1">C9</text>
<text x="113.9" y="56.4">100nF</text>
<text x="159.9" y="59.2">J4</text>
<text x="220.4" y="57.2">GND</text>
<text x="75.1" y="65.5">TP1</text>
<text x="160" y="61.5">Glitch</text>
<text x="202.6" y="64.3" transform="rotate(-90 202.6 64.3)">G</text>
<text x="202.6" y="60.8" transform="rotate(-90 202.6 60.8)">Vcc</text>
<text x="213.4" y="60.5">U6</text>
<text x="213.6" y="62.8">BGA2801</text>
<text x="35" y="69.1">FDS9435A</text>
<text x="38.2" y="66.8">Q1</text>
<text x="76.8" y="67.6" transform="rotate(-90 76.8 67.6)">1</text>
<text x="81.3" y="68.7">+5V</text>
<text x="88.3" y="68.6">GND</text>
<text x="226.7" y="69.4" transform="rotate(-90 226.7 69.4)">100nF</text>
<text x="229.1" y="67.4" transform="rotate(-90 229.1 67.4)">C14</text>
<text x="230.2" y="70.5">Measure</text>
<text x="235.2" y="68">J6</text>
<text x="29.8" y="77">C4</text>
<text x="45.4" y="78">R22</text>
<text x="62.8" y="77">C8</text>
<text x="74.3" y="77">C10</text>
<text x="155.7" y="72.4">GND</text>
<text x="165.5" y="76.5">49R9</text>
<text x="166" y="74.2">R24</text>
<text x="200.1" y="77.5">GND</text>
<text x="30" y="79.3">100nF</text>
<text x="44.9" y="80.3">100R</text>
<text x="62.9" y="79.3">10nF</text>
<text x="74.4" y="79.3">10uF</text>
<text x="126.2" y="83.2">Vs</text>
<text x="128.9" y="79.2" transform="rotate(-90 128.9 79.2)">Vin+</text>
<text x="131.4" y="78.8" transform="rotate(-90 131.4 78.8)">Vin-</text>
<text x="136.5" y="83.2">GND</text>
<text x="139.1" y="78.3" transform="rotate(-90 139.1 78.3)">Ref</text>
<text x="238.2" y="81.3">GND</text>
<text x="111.2" y="88.4">C24</text>
<text x="118.3" y="87">U5</text>
<text x="118.5" y="89.6">INA225</text>
<text x="128.9" y="89.7" transform="rotate(-90 128.9 89.7)">Out</text>
<text x="136.5" y="89.7" transform="rotate(-90 136.5 89.7)">GS1</text>
<text x="139.1" y="89.7" transform="rotate(-90 139.1 89.7)">GS0</text>
<text x="145.5" y="88.9">GND</text>
<text x="177.2" y="87.2" transform="rotate(-90 177.2 87.2)">100nF</text>
<text x="179.5" y="85.2" transform="rotate(-90 179.5 85.2)">C11</text>
<text x="30.2" y="90.1" transform="rotate(-90 30.2 90.1)">1M</text>
<text x="32.5" y="90.5" transform="rotate(-90 32.5 90.5)">R21</text>
<text x="111.3" y="90.7">100nF</text>
<text x="194" y="95.3">SW_DIP_x03</text>
<text x="197.5" y="93">SW2</text>
<text x="24.8" y="100.3">GND</text>
<text x="69.3" y="100.3">GND</text>
<text x="106.1" y="99.1">GND</text>
<text x="133.7" y="107.4">Measure</text>
<text x="138.6" y="104.8">J9</text>
<text x="180" y="107.7" transform="rotate(-90 180 107.7)">10KR</text>
<text x="182.3" y="107" transform="rotate(-90 182.3 107)">R70</text>
<text x="190.2" y="107.7" transform="rotate(-90 190.2 107.7)">10KR</text>
<text x="192.5" y="107" transform="rotate(-90 192.5 107)">R71</text>
<text x="64.8" y="109.3">+5V</text>
<text x="69.2" y="118.9">C17</text>
<text x="141.7" y="114.3">GND</text>
<text x="179.8" y="116.8">GND</text>
<text x="69.3" y="121.2">22uF</text>
<text x="99.2" y="125.1">U8</text>
<text x="226.1" y="122">+5V</text>
<text x="64.2" y="129.5">GND</text>
<text x="99" y="127.7">LTC3569EFE#PBF</text>
<text x="108.2" y="131.4">SW1</text>
<text x="123.4" y="130.1">L3</text>
<text x="173.6" y="127.1">+1V0</text>
<text x="182.2" y="127.3" transform="rotate(-90 182.2 127.3)">1</text>
<text x="183.8" y="129.2">TP5</text>
<text x="233.1" y="131.2" transform="rotate(-90 233.1 131.2)">R41</text>
<text x="78.5" y="134">RT</text>
<text x="90.8" y="133.4" transform="rotate(-90 90.8 133.4)">SVIN</text>
<text x="95.9" y="134.4" transform="rotate(-90 95.9 134.4)">PVIN1</text>
<text x="98.4" y="134.4" transform="rotate(-90 98.4 134.4)">PVIN2</text>
<text x="128.4" y="132.6">1.5uH</text>
<text x="140.4" y="135.4">C18</text>
<text x="140.4" y="137.7">20pF</text>
<text x="153.1" y="137.5" transform="rotate(-90 153.1 137.5)">R43</text>
<text x="154.6" y="136.4">R46</text>
<text x="168.3" y="135.4">C21</text>
<text x="168.4" y="137.7">22uF</text>
<text x="230.8" y="132" transform="rotate(-90 230.8 132)">4.7KR</text>
<text x="240.2" y="135.8">S1</text>
<text x="22.4" y="142.3">+1V8</text>
<text x="78.5" y="140.3">PGOOD</text>
<text x="108.7" y="141.6">FB1</text>
<text x="124.7" y="142.8">L4</text>
<text x="150.8" y="138.2" transform="rotate(-90 150.8 138.2)">10KR</text>
<text x="153.4" y="139">120KR</text>
<text x="170.2" y="142.8" transform="rotate(-90 170.2 142.8)">GND</text>
<text x="173.6" y="139.8">+1V8</text>
<text x="182.2" y="140" transform="rotate(-90 182.2 140)">1</text>
<text x="183.8" y="141.9">TP6</text>
<text x="200.1" y="141.1" transform="rotate(-90 200.1 141.1)">100KR</text>
<text x="202.6" y="140" transform="rotate(-90 202.6 140)">R49</text>
<text x="212.8" y="140.5" transform="rotate(-90 212.8 140.5)">800R</text>
<text x="215.3" y="140" transform="rotate(-90 215.3 140)">R50</text>
<text x="234.7" y="138.1">JS202011SCQN</text>
<text x="78.5" y="148">EN2</text>
<text x="78.5" y="144.1">EN1</text>
<text x="108.2" y="144.1">SW2</text>
<text x="128.4" y="145.3">3.3uH</text>
<text x="140.4" y="148.1">C19</text>
<text x="154.6" y="149.1">R47</text>
<text x="168.3" y="148.1">C22</text>
<text x="212.4" y="149.4">Q3</text>
<text x="27.6" y="155.4" transform="rotate(-90 27.6 155.4)">3.48KR</text>
<text x="29.9" y="154" transform="rotate(-90 29.9 154)">R34</text>
<text x="40.3" y="153.5" transform="rotate(-90 40.3 153.5)">0R</text>
<text x="42.6" y="154" transform="rotate(-90 42.6 154)">R37</text>
<text x="78.5" y="151.8">EN3</text>
<text x="108.7" y="154.3">FB2</text>
<text x="124.7" y="155.5">L5</text>
<text x="140.4" y="150.4">20pF</text>
<text x="150.8" y="150.9" transform="rotate(-90 150.8 150.9)">10KR</text>
<text x="153.1" y="150.2" transform="rotate(-90 153.1 150.2)">R44</text>
<text x="153.4" y="151.7">120KR</text>
<text x="168.4" y="150.4">10uF</text>
<text x="170.2" y="155.5" transform="rotate(-90 170.2 155.5)">GND</text>
<text x="173.3" y="152.5">+3.3V</text>
<text x="212.6" y="151.7">BSS138</text>
<text x="78.5" y="158.1">MODE</text>
<text x="108.2" y="156.8">SW3</text>
<text x="128.4" y="158">2.2uH</text>
<text x="140.4" y="160.8">C20</text>
<text x="154.6" y="161.8">R48</text>
<text x="168.3" y="160.8">C23</text>
<text x="185.2" y="156.8">1</text>
<text x="187.6" y="156.8">TP7</text>
<text x="230.8" y="157.2" transform="rotate(-90 230.8 157.2)">10KR</text>
<text x="233.1" y="156.6" transform="rotate(-90 233.1 156.6)">R42</text>
<text x="29.9" y="168" transform="rotate(-90 29.9 168)">R35</text>
<text x="42.6" y="168" transform="rotate(-90 42.6 168)">R38</text>
<text x="52.1" y="165.2">+5V</text>
<text x="93.3" y="166.6" transform="rotate(-90 93.3 166.6)">SGND</text>
<text x="98.4" y="166.6" transform="rotate(-90 98.4 166.6)">EPAD</text>
<text x="108.7" y="167">FB3</text>
<text x="140.4" y="163.1">20pF</text>
<text x="150.8" y="163.6" transform="rotate(-90 150.8 163.6)">10KR</text>
<text x="153.1" y="162.9" transform="rotate(-90 153.1 162.9)">R45</text>
<text x="153.2" y="164.4">57.6KR</text>
<text x="168.4" y="163.1">10uF</text>
<text x="207.7" y="163.8">GND</text>
<text x="225.5" y="163.8">GND</text>
<text x="27.6" y="168.6" transform="rotate(-90 27.6 168.6)">10KR</text>
<text x="40.3" y="169.1" transform="rotate(-90 40.3 169.1)">100KR</text>
<text x="170.2" y="168.2" transform="rotate(-90 170.2 168.2)">GND</text>
<text x="22.3" y="179.1">GND</text>
<text x="51.5" y="179.4" transform="rotate(-90 51.5 179.4)">R39</text>
<text x="63.2" y="175.5" transform="rotate(-90 63.2 175.5)">100KR</text>
<text x="65.5" y="174.3" transform="rotate(-90 65.5 174.3)">R40</text>
<text x="49.2" y="180.5" transform="rotate(-90 49.2 180.5)">100KR</text>
<text x="62.1" y="183.7">Q2A</text>
<text x="62.4" y="186">MBT3904DW1</text>
<text x="93.4" y="181.6">GND</text>
<text x="18.6" y="186.8">+1V0</text>
<text x="48.2" y="190">Q2B</text>
<text x="26.2" y="194">1KR</text>
<text x="26.3" y="196.3">R36</text>
<text x="48.5" y="192.3">MBT3904DW1</text>
<text x="43.9" y="203.2">GND</text>
</g>
<text font-size="1.8" fill="#0000c2" x="146" y="105.2">Route to SMA connector</text>
</svg>
